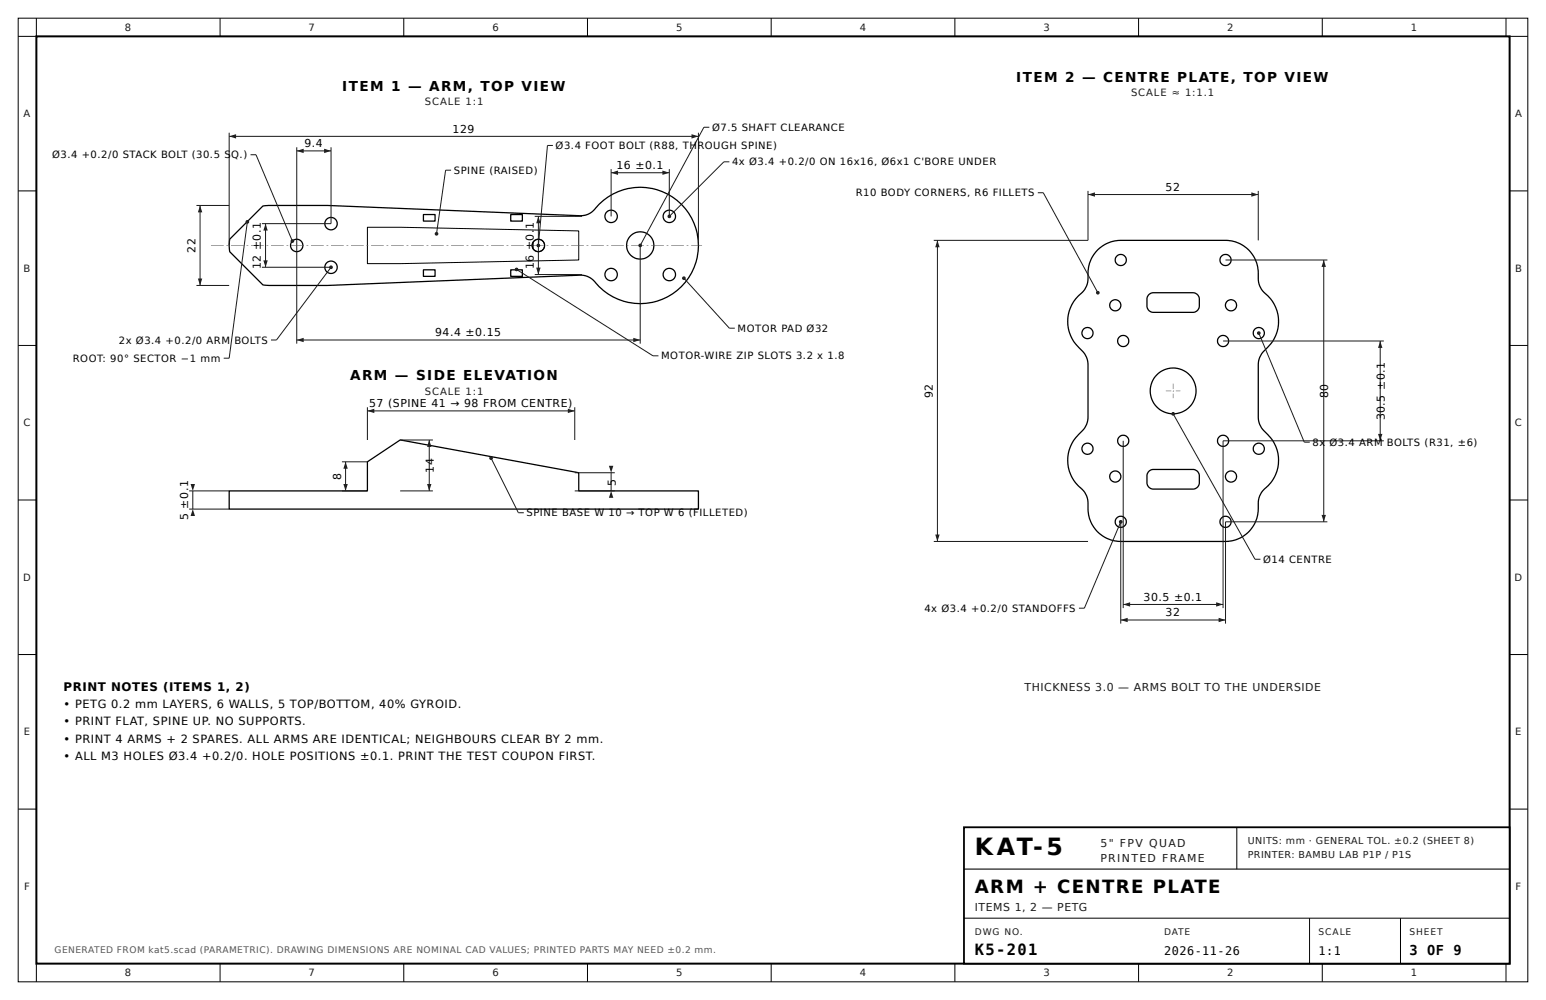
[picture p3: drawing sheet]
<svg xmlns="http://www.w3.org/2000/svg" width="432mm" height="279mm" viewBox="0 0 432 279" stroke-linecap="round" stroke-linejoin="round" font-family="sans-serif">
<g fill="none" stroke="#000" stroke-width=".28">
<path d="M5.1 5.1h421.6v269.2h-421.6zM10.2 5.1v5.1h-5.1M61.5 5.1v5.1M112.8 5.1v5.1M164.1 5.1v5.1M215.4 5.1v5.1M266.7 5.1v5.1M318 5.1v5.1M369.3 5.1v5.1M420.6 5.1v5.1M421.6 10.2h5.1M5.1 53.3h5.1"/>
<path d="M421.6 53.3h5.1M5.1 96.5h5.1M421.6 96.5h5.1M5.1 139.7h5.1M421.6 139.7h5.1M5.1 182.9h5.1M421.6 182.9h5.1M5.1 226.1h5.1M421.6 226.1h5.1M10.2 269.2v5.1M61.5 269.2v5.1M112.8 269.2v5.1"/>
<path d="M164.1 269.2v5.1M215.4 269.2v5.1M266.7 269.2v5.1M318 269.2v5.1M369.3 269.2v5.1M420.6 269.2v5.1"/>
</g>
<path d="M10.2 10.2h411.4v259h-411.4z" fill="none" stroke="#000" stroke-width=".56"/>
<path d="M269.2 231.1h152.4v38.1h-152.4z" fill="#fff"/>
<path d="M269.2 231.1h152.4v38.1h-152.4z" fill="none" stroke="#000" stroke-width=".51"/>
<path d="M269.2 242.8h152.4" fill="none" stroke="#000" stroke-width=".3"/>
<g fill="none" stroke="#000" stroke-width=".28">
<path d="M102.6 63.5h9.3l49.7 1v8.1l-49.7 1.1h-9.3zM345.4 231.1v11.7M269.2 256.5h152.4M365.8 256.5v12.7M391.2 256.5v12.7"/>
<circle cx="150.4" cy="68.6" r="1.73"/>
</g>
<g fill="none" stroke="#000" stroke-width=".36">
<path d="M118.3 59.9h3.2v1.9h-3.2zM142.6 59.9h3.3v1.9h-3.3zM64.2 66.8l9.2-9.2 .8-.1 17.3-.1 70.5 2.9a5.1 5.1 0 0 0 4.3-2.1 16.3 16.3 0 0 1 23.9-1.1 16.3 16.3 0 0 1-.8 23.9 16.3 16.3 0 0 1-23.7-2.8 5.1 5.1 0 0 0-3.7-1.3l-70.5 2.9-17.5-.1-.6-.1-9.2-9.3-.2-1.6zM118.3 75.4h3.2v1.8h-3.2zM142.6 75.4h3.3v1.8h-3.3z"/>
<circle cx="82.9" cy="68.6" r="1.73"/>
<circle cx="92.4" cy="62.5" r="1.73"/>
<circle cx="92.4" cy="74.7" r="1.73"/>
<circle cx="150.4" cy="68.6" r="1.73"/>
<circle cx="170.7" cy="60.5" r="1.73"/>
<circle cx="170.7" cy="76.7" r="1.73"/>
<circle cx="178.8" cy="68.6" r="3.8"/>
<circle cx="186.9" cy="60.5" r="1.73"/>
<circle cx="186.9" cy="76.7" r="1.73"/>
</g>
<path d="M58.9 68.5h3.6v.2h-3.6zM63.2 68.5h.6v.2h-.6zM64.5 68.5h3.6v.2h-3.6zM68.8 68.5h.5v.2h-.5zM70.1 68.5h3.6v.2h-3.6zM74.4 68.5h.5v.2h-.5zM75.7 68.5h3.5v.2h-3.5zM80 68.5h.5v.2h-.5zM81.3 68.5h3.5v.2h-3.5zM85.6 68.5h.5v.2h-.5zM86.9 68.5h3.5v.2h-3.5zM91.2 68.5h.5v.2h-.5zM92.5 68.5h3.5v.2h-3.5zM96.8 68.5h.5v.2h-.5zM98 68.5h3.6v.2h-3.6zM102.4 68.5h.5v.2h-.5zM103.6 68.5h3.6v.2h-3.6zM107.9 68.5h.6v.2h-.6zM109.2 68.5h3.6v.2h-3.6zM113.5 68.5h.5v.2h-.5zM114.8 68.5h3.6v.2h-3.6zM119.1 68.5h.5v.2h-.5zM120.4 68.5h3.6v.2h-3.6zM124.7 68.5h.5v.2h-.5zM126 68.5h3.5v.2h-3.5zM130.3 68.5h.5v.2h-.5zM131.6 68.5h3.5v.2h-3.5zM135.9 68.5h.5v.2h-.5zM137.2 68.5h3.5v.2h-3.5zM141.5 68.5h.5v.2h-.5zM142.7 68.5h3.6v.2h-3.6zM147.1 68.5h.5v.2h-.5zM148.3 68.5h3.6v.2h-3.6zM152.7 68.5h.5v.2h-.5zM153.9 68.5h3.6v.2h-3.6zM158.2 68.5h.5v.2h-.5zM159.5 68.5h3.6v.2h-3.6zM163.8 68.5h.5v.2h-.5zM165.1 68.5h3.6v.2h-3.6zM169.4 68.5h.5v.2h-.5zM170.7 68.5h3.5v.2h-3.5zM175 68.5h.5v.2h-.5zM176.3 68.5h3.5v.2h-3.5zM180.6 68.5h.5v.2h-.5zM181.9 68.5h3.5v.2h-3.5zM186.2 68.5h.5v.2h-.5zM187.5 68.5h3.5v.2h-3.5zM191.8 68.5h.5v.2h-.5zM193 68.5h3.1v.2h-3.1z" fill="#555"/>
<path d="M64 37.1v31.5M64 38.1h131.1M195.1 37.1v31.5" fill="none" stroke="#1a1a1a" stroke-width=".28"/>
<g fill="#1a1a1a">
<path d="M64 38.1l1.9-.6v1.2z"/>
<path d="M193.1 37.5l2 .6-2 .6z"/>
</g>
<path d="M82.9 68.6v27.4M178.8 68.6v27.4M82.9 95h95.9" fill="none" stroke="#1a1a1a" stroke-width=".28"/>
<g fill="#1a1a1a">
<path d="M82.9 95l1.9-.6v1.2z"/>
<path d="M176.9 94.4l1.9 .6-1.9 .6z"/>
</g>
<path d="M82.9 41.1v27.5M82.9 42.2h9.6M92.5 41.1v21.4" fill="none" stroke="#1a1a1a" stroke-width=".28"/>
<g fill="#1a1a1a">
<path d="M82.9 42.2l1.9-.6v1.2z"/>
<path d="M90.5 41.6l2 .6-2 .6z"/>
</g>
<path d="M73.2 74.7h19.3M73.2 62.5h19.3M74.2 62.5v12.2" fill="none" stroke="#1a1a1a" stroke-width=".28"/>
<g fill="#1a1a1a">
<path d="M73.6 72.7h1.2l-.6 2z"/>
<path d="M74.2 62.5l.6 1.9h-1.2z"/>
</g>
<path d="M149.4 76.7h13.2M149.4 60.5h13.2M150.4 60.5v16.2" fill="none" stroke="#1a1a1a" stroke-width=".28"/>
<g fill="#1a1a1a">
<path d="M149.8 74.8h1.2l-.6 1.9z"/>
<path d="M150.4 60.5l.6 1.9h-1.2z"/>
</g>
<path d="M170.7 47.2v13.3M170.7 48.3h16.2M186.9 47.2v13.3" fill="none" stroke="#1a1a1a" stroke-width=".28"/>
<g fill="#1a1a1a">
<path d="M170.7 48.3l1.9-.6v1.2z"/>
<path d="M185 47.7l1.9 .6-1.9 .6z"/>
</g>
<path d="M71.5 43.2l10.2 24.2" fill="none" stroke="#1a1a1a" stroke-width=".28"/>
<circle cx="81.7" cy="67.4" r=".51" fill="#1a1a1a"/>
<path d="M70 43.2h1.5M92.5 74.7l-15.3 20.3" fill="none" stroke="#1a1a1a" stroke-width=".28"/>
<circle cx="92.5" cy="74.7" r=".51" fill="#1a1a1a"/>
<path d="M196.6 35.6l-17.8 33M75.7 95h1.5" fill="none" stroke="#1a1a1a" stroke-width=".28"/>
<circle cx="178.8" cy="68.6" r=".51" fill="#1a1a1a"/>
<path d="M196.6 35.6h1.5M202.2 45.2l-15.3 15.3" fill="none" stroke="#1a1a1a" stroke-width=".28"/>
<circle cx="186.9" cy="60.5" r=".51" fill="#1a1a1a"/>
<path d="M202.2 45.2h1.5M191 77.7l12.7 14" fill="none" stroke="#1a1a1a" stroke-width=".28"/>
<circle cx="191" cy="77.7" r=".51" fill="#1a1a1a"/>
<path d="M69.1 62l-5.1 38.1M203.7 91.7h1.5" fill="none" stroke="#1a1a1a" stroke-width=".28"/>
<circle cx="69.1" cy="62" r=".51" fill="#1a1a1a"/>
<path d="M152.9 40.6l-2.5 28M62.5 100.1h1.5" fill="none" stroke="#1a1a1a" stroke-width=".28"/>
<circle cx="150.4" cy="68.6" r=".51" fill="#1a1a1a"/>
<path d="M54.9 57.4h9.1M55.9 57.4v22.4M152.9 40.6h1.5M54.9 79.8h9.1" fill="none" stroke="#1a1a1a" stroke-width=".28"/>
<g fill="#1a1a1a">
<path d="M55.3 77.8h1.2l-.6 2z"/>
<path d="M55.9 57.4l.6 1.9h-1.2z"/>
</g>
<path d="M144.3 75.3l38.1 24.1" fill="none" stroke="#1a1a1a" stroke-width=".28"/>
<circle cx="144.3" cy="75.3" r=".51" fill="#1a1a1a"/>
<path d="M124.5 47.5l-2.6 17.8M182.4 99.4h1.5" fill="none" stroke="#1a1a1a" stroke-width=".28"/>
<circle cx="121.9" cy="65.3" r=".51" fill="#1a1a1a"/>
<path d="M124.5 47.5h1.5M52.8 137.2h11.2M53.8 137.2v5M52.8 142.2h11.2" fill="none" stroke="#1a1a1a" stroke-width=".28"/>
<path d="M64 137.2h38.6v-8.2l9.3-6.1 49.7 9.2v5.1h33.5v5h-131.1z" fill="none" stroke="#000" stroke-width=".36"/>
<g fill="#1a1a1a">
<path d="M53.2 135.2h1.3l-.7 2z"/>
<path d="M53.8 142.2l.7 2h-1.3z"/>
</g>
<path d="M111.8 137.2h9.1M111.8 122.9h9.1M119.9 122.9v14.3" fill="none" stroke="#1a1a1a" stroke-width=".28"/>
<g fill="#1a1a1a">
<path d="M119.3 135.2h1.2l-.6 2z"/>
<path d="M119.9 122.9l.6 2h-1.2z"/>
</g>
<path d="M95.5 137.2h7.1M95.5 129h7.1M96.5 129v8.2" fill="none" stroke="#1a1a1a" stroke-width=".28"/>
<g fill="#1a1a1a">
<path d="M95.9 135.2h1.2l-.6 2z"/>
<path d="M96.5 129l.6 2h-1.2z"/>
</g>
<path d="M160.5 137.2h11.2M160.5 132.1h11.2M170.7 132.1v5.1" fill="none" stroke="#1a1a1a" stroke-width=".28"/>
<g fill="#1a1a1a">
<path d="M170.1 130.1h1.2l-.6 2z"/>
<path d="M170.7 137.2l.6 1.9h-1.2z"/>
</g>
<path d="M102.6 113.8v9.1M102.6 114.8h57.9M160.5 113.8v9.1" fill="none" stroke="#1a1a1a" stroke-width=".28"/>
<g fill="#1a1a1a">
<path d="M102.6 114.8l1.9-.6v1.2z"/>
<path d="M158.6 114.2l1.9 .6-1.9 .6z"/>
</g>
<path d="M137.2 128l7.6 15.3" fill="none" stroke="#1a1a1a" stroke-width=".28"/>
<circle cx="137.2" cy="128" r=".51" fill="#1a1a1a"/>
<path d="M144.8 143.3h1.5" fill="none" stroke="#1a1a1a" stroke-width=".28"/>
<g fill="none" stroke="#000" stroke-width=".36">
<path d="M306.5 69.9a9.2 9.2 0 0 1 6.6-2.7h29.1a9.1 9.1 0 0 1 9.2 9.2 6.4 6.4 0 0 0 2.7 6.2 10.1 10.1 0 0 1 0 14.4 6.4 6.4 0 0 0-2.7 4.9v14.6a6.1 6.1 0 0 0 2.7 5 10.3 10.3 0 0 1-1.4 15.6 7.5 7.5 0 0 0-1.3 5.8 9.2 9.2 0 0 1-9.2 8.4h-29.1a9.1 9.1 0 0 1-9.2-9.2 6.4 6.4 0 0 0-2.7-6.3 10.1 10.1 0 0 1 0-14.3 6.4 6.4 0 0 0 2.7-5v-14.6a6.1 6.1 0 0 0-2.7-4.9 10.3 10.3 0 0 1 1.4-15.7 7.5 7.5 0 0 0 1.3-5.8l.4-2 .6-1.4zM320.9 82.3l1.1-.5h11.1a1.82 1.82 0 0 1 1.9 1.8v1.8a1.82 1.82 0 0 1-1.9 1.9h-10.9a1.82 1.82 0 0 1-1.9-1.9l.1-2.1zM320.8 131.8l1.2-.6h11.1a1.82 1.82 0 0 1 1.9 1.8v1.8a1.82 1.82 0 0 1-1.9 1.9h-10.9a1.82 1.82 0 0 1-1.9-1.9v-2z"/>
<circle cx="313" cy="72.6" r="1.56"/>
<circle cx="342.3" cy="72.6" r="1.56"/>
<circle cx="303.7" cy="93.1" r="1.56"/>
<circle cx="311.5" cy="85.3" r="1.56"/>
<circle cx="313.7" cy="95.3" r="1.56"/>
<circle cx="341.6" cy="95.3" r="1.56"/>
<circle cx="343.8" cy="85.3" r="1.55"/>
<circle cx="351.6" cy="93.1" r="1.56"/>
<circle cx="327.7" cy="109.2" r="6.4"/>
<circle cx="303.7" cy="125.4" r="1.55"/>
<circle cx="311.5" cy="133.1" r="1.56"/>
<circle cx="313.7" cy="123.2" r="1.56"/>
<circle cx="341.6" cy="123.2" r="1.56"/>
<circle cx="343.8" cy="133.2" r="1.55"/>
<circle cx="351.6" cy="125.4" r="1.55"/>
<circle cx="313" cy="145.8" r="1.56"/>
<circle cx="342.3" cy="145.8" r="1.56"/>
</g>
<g fill="#555">
<path d="M325.6 109.1h1.6v.2h-1.6zM327.7 109.1l.2 .2zM328.4 109.1h1.3v.2h-1.3z"/>
<path d="M327.6 107.2h.1v1.5h-.1zM327.6 109.2l.1 .3zM327.6 110h.1v1.3h-.1z"/>
</g>
<path d="M303.9 53.3v13.9M303.9 54.4h47.5M351.4 53.3v13.9" fill="none" stroke="#1a1a1a" stroke-width=".28"/>
<g fill="#1a1a1a">
<path d="M303.9 54.4l1.9-.7v1.3z"/>
<path d="M349.5 53.7l1.9 .7-1.9 .6z"/>
</g>
<path d="M260.8 67.2h43.1M261.8 67.2v84.1M260.8 151.3h43.1" fill="none" stroke="#1a1a1a" stroke-width=".28"/>
<g fill="#1a1a1a">
<path d="M261.2 149.4h1.2l-.6 1.9z"/>
<path d="M261.8 67.2l.6 1.9h-1.2z"/>
</g>
<path d="M313.7 123.2v46.7M341.6 123.2v46.7M313.7 168.9h27.9" fill="none" stroke="#1a1a1a" stroke-width=".28"/>
<g fill="#1a1a1a">
<path d="M313.7 168.9l1.9-.6v1.2z"/>
<path d="M339.7 168.3l1.9 .6-1.9 .6z"/>
</g>
<path d="M341.6 95.3h44.9M385.5 95.3v27.9M341.6 123.2h44.9" fill="none" stroke="#1a1a1a" stroke-width=".28"/>
<g fill="#1a1a1a">
<path d="M384.9 121.2h1.2l-.6 2z"/>
<path d="M385.5 95.3l.6 1.9h-1.2z"/>
</g>
<path d="M313 145.8v28.4M342.3 145.8v28.4M313 173.2h29.3" fill="none" stroke="#1a1a1a" stroke-width=".28"/>
<g fill="#1a1a1a">
<path d="M313 173.2l2-.6v1.2z"/>
<path d="M340.4 172.6l1.9 .6-1.9 .6z"/>
</g>
<path d="M342.3 72.6h28.4M369.7 72.6v73.2M342.3 145.8h28.4" fill="none" stroke="#1a1a1a" stroke-width=".28"/>
<g fill="#1a1a1a">
<path d="M369.1 143.9h1.2l-.6 1.9z"/>
<path d="M369.7 72.6l.6 2h-1.2z"/>
</g>
<path d="M327.7 115.6l22.8 40.7" fill="none" stroke="#1a1a1a" stroke-width=".28"/>
<circle cx="327.7" cy="115.6" r=".51" fill="#1a1a1a"/>
<path d="M351.6 93.1l12.7 30.4M350.5 156.3h1.5" fill="none" stroke="#1a1a1a" stroke-width=".28"/>
<circle cx="351.6" cy="93.1" r=".51" fill="#1a1a1a"/>
<path d="M364.3 123.5h1.5M313 145.8l-10.1 24.1" fill="none" stroke="#1a1a1a" stroke-width=".28"/>
<circle cx="313" cy="145.8" r=".51" fill="#1a1a1a"/>
<path d="M291.4 53.8l15.2 28M301.3 169.9h1.6" fill="none" stroke="#1a1a1a" stroke-width=".28"/>
<circle cx="306.6" cy="81.8" r=".51" fill="#1a1a1a"/>
<path d="M289.9 53.8h1.5" fill="none" stroke="#1a1a1a" stroke-width=".28"/>
<text font-size="6.6" x="272.3" y="238.8">KAT-5</text>
<text font-size="5.1" x="272.3" y="249.4">ARM + CENTRE PLATE</text>
<text font-size="4.3" x="272.3" y="266.7">K5-201</text>
<g font-size="3.8">
<text x="283.8" y="22.9">ITEM 2 — CENTRE PLATE, TOP VIEW</text>
<text x="95.6" y="25.4">ITEM 1 — ARM, TOP VIEW</text>
<text x="97.8" y="106.2">ARM — SIDE ELEVATION</text>
<text x="393.7" y="266.7">3 OF 9</text>
</g>
<g font-size="3.3">
<text x="17.8" y="193">PRINT NOTES (ITEMS 1, 2)</text>
<text x="325.1" y="266.7">2026-11-26</text>
<text x="368.3" y="266.7">1:1</text>
</g>
<g font-size="3.2">
<text x="17.8" y="197.9">• PETG 0.2 mm LAYERS, 6 WALLS, 5 TOP/BOTTOM, 40% GYROID.</text>
<text x="17.8" y="202.7">• PRINT FLAT, SPINE UP. NO SUPPORTS.</text>
<text x="17.8" y="207.5">• PRINT 4 ARMS + 2 SPARES. ALL ARMS ARE IDENTICAL; NEIGHBOURS CLEAR BY 2 mm.</text>
<text x="17.8" y="212.3">• ALL M3 HOLES Ø3.4 +0.2/0. HOLE POSITIONS ±0.1. PRINT THE TEST COUPON FIRST.</text>
</g>
<g font-size="3">
<text x="85" y="41.1">9.4</text>
<text x="126.4" y="37.1">129</text>
<text x="172.2" y="47.2">16 ±0.1</text>
<text x="325.6" y="53.3">52</text>
<text x="54.6" y="70.7" transform="rotate(-90 54.6 70.7)">22</text>
<text x="72.9" y="75.2" transform="rotate(-90 72.9 75.2)">12 ±0.1</text>
<text x="149.1" y="75.2" transform="rotate(-90 149.1 75.2)">16 ±0.1</text>
<text x="121.5" y="94">94.4 ±0.15</text>
<text x="103.1" y="113.8">57 (SPINE 41 → 98 FROM CENTRE)</text>
<text x="260.6" y="111.3" transform="rotate(-90 260.6 111.3)">92</text>
<text x="371" y="111.3" transform="rotate(-90 371 111.3)">80</text>
<text x="386.8" y="117.5" transform="rotate(-90 386.8 117.5)">30.5 ±0.1</text>
<text x="95.2" y="134.1" transform="rotate(-90 95.2 134.1)">8</text>
<text x="121.2" y="132.1" transform="rotate(-90 121.2 132.1)">14</text>
<text x="172" y="135.7" transform="rotate(-90 172 135.7)">5</text>
<text x="52.6" y="145.3" transform="rotate(-90 52.6 145.3)">5 ±0.1</text>
<text x="319.4" y="167.9">30.5 ±0.1</text>
<text x="325.6" y="172.2">32</text>
</g>
<g font-size="3" fill="#1a1a1a">
<text x="286.2" y="193">THICKNESS 3.0 — ARMS BOLT TO THE UNDERSIDE</text>
<text x="307.3" y="236.7">5&quot; FPV QUAD</text>
<text x="307.3" y="240.8">PRINTED FRAME</text>
<text x="272.3" y="254.5">ITEMS 1, 2 — PETG</text>
</g>
<g font-size="2.8" fill="#1a1a1a">
<text x="34.9" y="8.6">8</text>
<text x="86.2" y="8.6">7</text>
<text x="137.5" y="8.6">6</text>
<text x="188.8" y="8.6">5</text>
<text x="240.1" y="8.6">4</text>
<text x="291.4" y="8.6">3</text>
<text x="342.7" y="8.6">2</text>
<text x="394.1" y="8.6">1</text>
<text x="118.7" y="29.5">SCALE 1:1</text>
<text x="315.9" y="26.9">SCALE ≈ 1:1.1</text>
<text x="6.6" y="32.8">A</text>
<text x="423.1" y="32.8">A</text>
<text x="6.6" y="75.9">B</text>
<text x="423.1" y="75.9">B</text>
<text x="118.7" y="110.2">SCALE 1:1</text>
<text x="6.6" y="119.1">C</text>
<text x="423.1" y="119.1">C</text>
<text x="6.5" y="162.3">D</text>
<text x="423" y="162.3">D</text>
<text x="6.7" y="205.5">E</text>
<text x="423.2" y="205.5">E</text>
<text x="6.7" y="248.7">F</text>
<text x="423.3" y="248.7">F</text>
<text x="34.9" y="272.8">8</text>
<text x="86.2" y="272.8">7</text>
<text x="137.5" y="272.8">6</text>
<text x="188.8" y="272.8">5</text>
<text x="240.1" y="272.8">4</text>
<text x="291.4" y="272.8">3</text>
<text x="342.7" y="272.8">2</text>
<text x="394.1" y="272.8">1</text>
</g>
<g font-size="2.8">
<text x="155.2" y="41.7">Ø3.4 FOOT BOLT (R88, THROUGH SPINE)</text>
<text x="198.9" y="36.6">Ø7.5 SHAFT CLEARANCE</text>
<text x="14.5" y="44.2">Ø3.4 +0.2/0 STACK BOLT (30.5 S</text>
<text x="64.6" y="44.2">Q.)</text>
<text x="204.5" y="46.2">4x Ø3.4 +0.2/0 ON 16x16, Ø6x1 C'BORE UNDER</text>
<text x="126.7" y="48.6">SPINE (RAISED)</text>
<text x="239" y="54.9">R10 BODY CORNERS, R6 FILLETS</text>
<text x="206" y="92.7">MOTOR PAD Ø32</text>
<text x="20.3" y="101.1">ROOT: 90° SECTOR −1 mm</text>
<text x="33.2" y="96">2x Ø3.4 +0.2/0 ARM BOLTS</text>
<text x="184.7" y="100.4">MOTOR-WIRE ZIP SLOTS 3.2 x 1.8</text>
<text x="366.6" y="124.6">8x</text>
<text x="371.3" y="124.6">Ø3.4 ARM BOLTS (R31, ±6)</text>
<text x="147.1" y="144.3">SPINE BASE W 10 → TOP W 6 (FILLETED)</text>
<text x="352.8" y="157.3">Ø14 CENTRE</text>
<text x="258.2" y="170.9">4x Ø3.4 +0.2/0 STANDOFFS</text>
</g>
<g font-size="2.7" fill="#1a1a1a">
<text x="348.5" y="235.7">UNITS: mm · GENERAL TOL. ±0.2 (SHEET 8)</text>
<text x="348.5" y="239.8">PRINTER: BAMBU LAB P1P / P1S</text>
</g>
<g font-size="2.5" fill="#1a1a1a">
<text x="272.3" y="261.1">DWG NO.</text>
<text x="325.1" y="261.1">DATE</text>
<text x="368.3" y="261.1">SCALE</text>
<text x="393.7" y="261.1">SHEET</text>
</g>
<text font-size="2.5" fill="#555" x="15.2" y="266.2">GENERATED FROM kat5.scad (PARAMETRIC). DRAWING DIMENSIONS ARE NOMINAL CAD VALUES; PRINTED PARTS MAY NEED ±0.2 mm.</text>
</svg>
